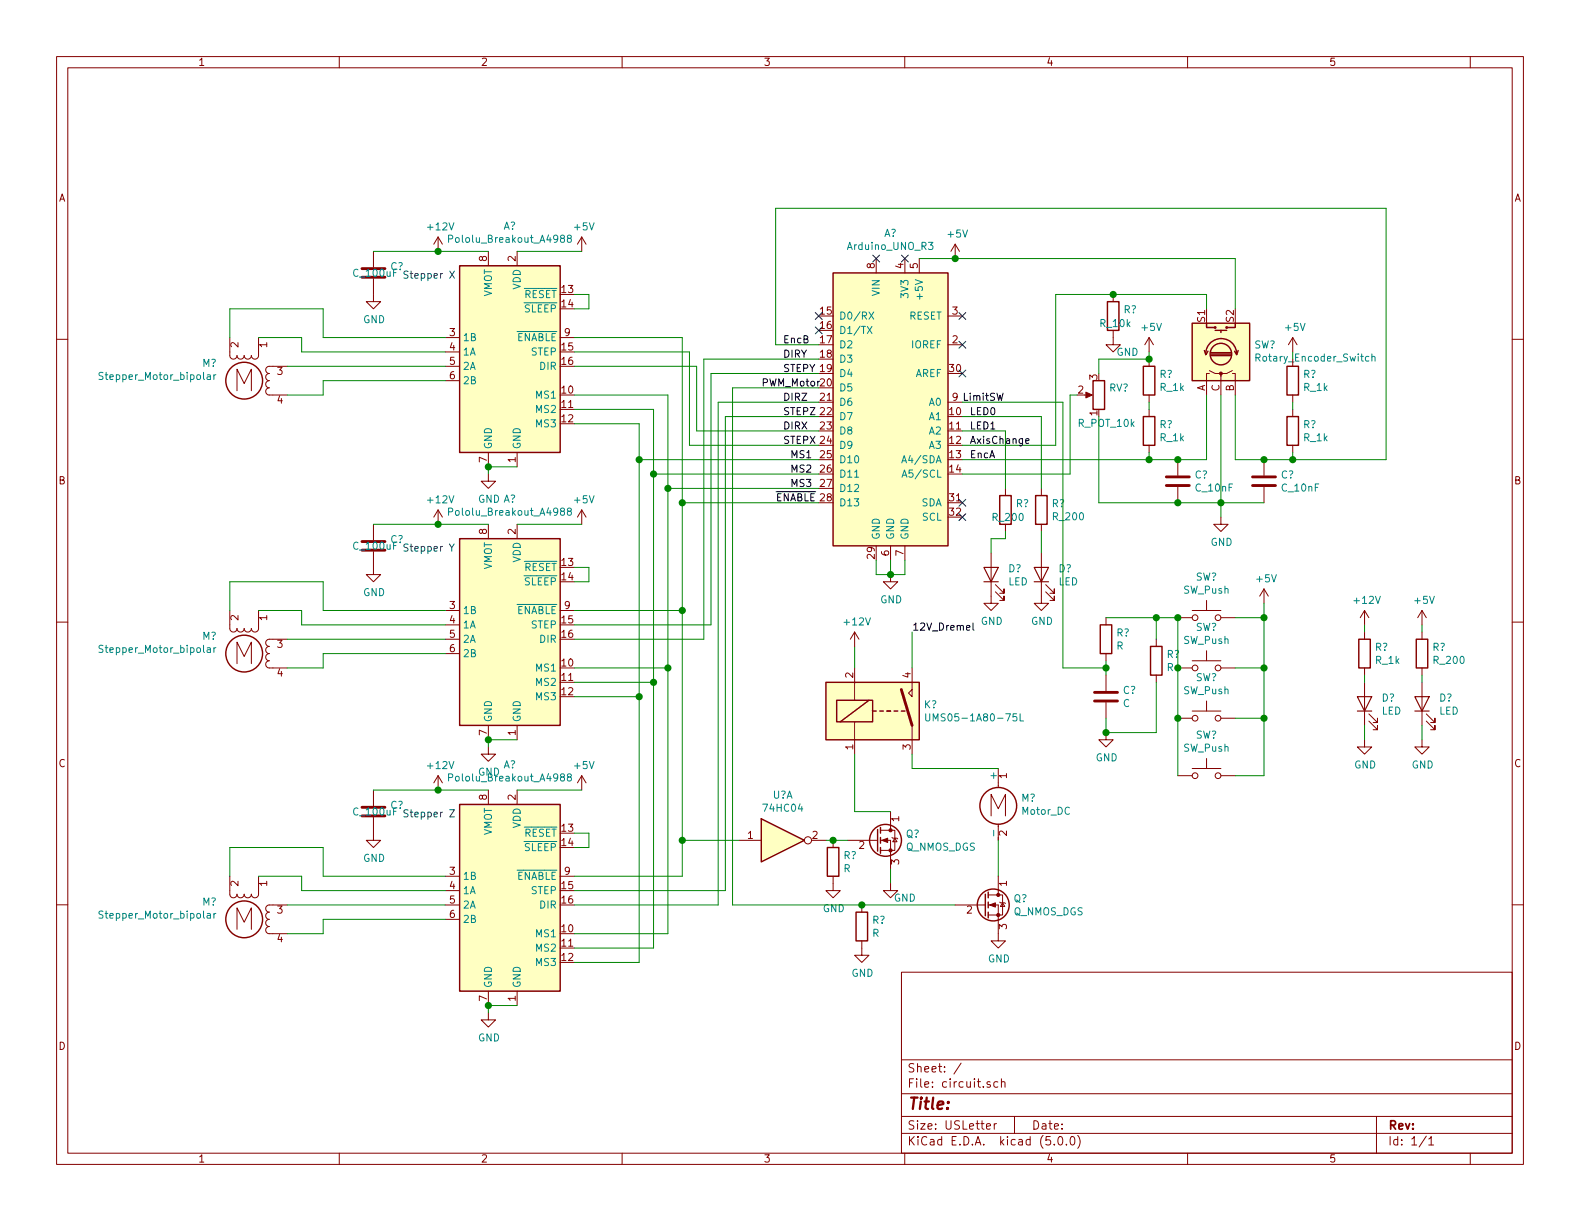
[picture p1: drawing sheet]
<svg xmlns="http://www.w3.org/2000/svg" width="279mm" height="216mm" viewBox="0 0 279 216" stroke-linecap="round" stroke-linejoin="round" font-family="sans-serif">
<g fill="none" stroke="#840000" stroke-width=".18">
<path d="M10 10h259.4v195.9h-259.4zM12 12h255.4v191.9h-255.4zM60 10v2M110 10v2M160 10v2M210 10v2M260 10v2M10 60h2M40.6 59.7v3.2a.63 .63 0 0 0 .7 .6 .63 .63 0 0 0 .6-.6 .63 .63 0 0 0 .6 .6 .63 .63 0 0 0 .7-.6 .63 .63 0 0 0 .6 .6 .63 .63 0 0 0 .6-.6 .63 .63 0 0 0 .7 .6 .63 .63 0 0 0 .6-.6v-3.2M66 49.3v4h1.3l-1.3 1.3-1.2-1.3h1.2M66 44.5v2.7M77.5 41.9v2.6"/>
<path d="M77.5 41.9l-.8 1.3M77.5 41.9l.7 1.3M78.7 59.7h2.6M86.4 44.5v2.5M91.4 44.5v2.5M99.1 59.7h2.5M102.9 41.9l-.8 1.3M102.9 41.9v2.6M102.9 41.9l.7 1.3M154.9 45.7v2.6M160 45.7v2.6M162.6 45.7v2.6"/>
<path d="M167.6 55.9h2.6M168.9 43.2l-.8 1.3M168.9 43.2v2.5M168.9 43.2l.8 1.3M196.8 58.4v2.6h1.3l-1.3 1.2-1.2-1.2h1.2M196.8 52.1v1.2M203.2 59.7v2.5M203.2 59.7l-.8 1.3M203.2 59.7l.8 1.3M228.6 59.7v2.5M228.6 59.7l-.8 1.3M228.6 59.7l.8 1.3"/>
<path d="M267.4 60h2M41.9 69.1v-3.8l1.3 2.5 1.2-2.5v3.8M50.8 64.8h-3.2a.63 .63 0 0 0-.6 .6 .63 .63 0 0 0 .6 .6 .63 .63 0 0 0-.6 .7 .63 .63 0 0 0 .6 .6 .63 .63 0 0 0-.6 .6 .63 .63 0 0 0 .6 .7 .63 .63 0 0 0-.6 .6 .63 .63 0 0 0 .6 .7h3.2M78.7 62.2h2.6M78.7 64.8h2.6M78.7 67.3h2.6M167.6 61h2.6M167.6 71.1h2.6M191.8 69.9h1M203.2 63.5v1.3M203.2 69.9v1.2M203.2 72.4v1.3"/>
<path d="M203.2 78.7v1.3M213.9 66h-.5v3.9M213.9 65.5l1 .5h1v.5M217.9 66h.5v3.9M217.9 65.5l-1 .5h-1v3.9M228.6 69.9v1.2M228.6 72.4v1.3M228.6 78.7v1.3M66 97.5v4.1h1.3l-1.3 1.3-1.2-1.3h1.2M66 92.7v2.8M77.5 90.2v2.5M77.5 90.2l-.8 1.2"/>
<path d="M77.5 90.2l.7 1.2M86.4 83.8v1.3h1.2l-1.2 1.3-1.3-1.3h1.3M86.4 80v2.6M86.4 92.7v2.6M91.4 80v2.6M91.4 92.7v2.6M102.9 90.2v2.5M102.9 90.2l-.8 1.2M102.9 90.2l.7 1.2M157.5 96.5v2.6M160 96.5v2.6M175.3 97.8v8.9h1.2l-1.2 1.3-1.3-1.3h1.3"/>
<path d="M177.8 86.4v1.2M177.8 92.7v1.3M184.1 97.8v8.9h1.3l-1.3 1.3-1.2-1.3h1.2M184.1 86.4v1.2M184.1 92.7v1.3M208.3 81.3v2.8M208.3 86.1v2.8M215.9 91.4v1.3h1.3l-1.3 1.3-1.3-1.3h1.3M223.5 81.3v2.8M223.5 86.1v2.8M10 110h2M40.6 108v3.1a.63 .63 0 0 0 .7 .7 .63 .63 0 0 0 .6-.7 .63 .63 0 0 0 .6 .7 .63 .63 0 0 0 .7-.7 .63 .63 0 0 0 .6 .7 .63 .63 0 0 0 .6-.7 .63 .63 0 0 0 .7 .7 .63 .63 0 0 0 .6-.7v-3.1"/>
<path d="M41.9 117.3v-3.8l1.3 2.6 1.2-2.6v3.8M50.8 113h-3.2a.63 .63 0 0 0-.6 .7 .63 .63 0 0 0 .6 .6 .63 .63 0 0 0-.6 .6 .63 .63 0 0 0 .6 .7 .63 .63 0 0 0-.6 .6 .63 .63 0 0 0 .6 .6 .63 .63 0 0 0-.6 .7 .63 .63 0 0 0 .6 .6h3.2M78.7 108h2.6M78.7 110.5h2.6M78.7 113h2.6M78.7 115.6h2.6M99.1 108h2.5M151.1 111.8v2.5M151.1 118.1v5.7M151.1 111.8l-.7 1.2M151.1 111.8l.8 1.2M157.5 101.6v1.3h1.2l-1.2 1.2-1.3-1.2h1.3"/>
<path d="M161.3 118.1v3.8M176 104.6l1.5 1.6v-.8v.8h-.7M176 103.4l1.5 1.5v-.8v.8h-.7M184.9 104.6l1.5 1.6v-.8v.8h-.7M184.9 103.4l1.5 1.5v-.8v.8h-.7M195.6 109.2v1.3M195.6 115.6v1.2M195.6 119.4v2.8M204.5 113v1.3M204.5 119.4v1.3M208.3 118.1h2.5M208.3 109.2h2.5"/>
<path d="M210.8 108h5.1M210.8 116.8h5.1M213.4 106.2v1.8M213.4 115.1v1.7M215.9 118.1h2.5M215.9 109.2h2.5M223.5 104.1v2.6M223.5 104.1l-.7 1.3M223.5 104.1l.8 1.3M241.3 108v2.5M241.3 111.8v1.2M241.3 118.1v1.3"/>
<path d="M241.3 108l-.8 1.2M241.3 108l.8 1.2M251.5 108v2.5M251.5 111.8v1.2M251.5 118.1v1.3M251.5 108l-.8 1.2M251.5 108l.7 1.2M267.4 110h2M66 139.7v2.8M77.5 137.2l-.8 1.2M77.5 137.2v2.5M77.5 137.2l.7 1.2"/>
<path d="M86.4 132.1v1.3h1.2l-1.2 1.2-1.3-1.2h1.3M86.4 128.3v2.5M86.4 139.7v2.5M91.4 128.3v2.5M91.4 139.7v2.5M102.9 137.2v2.5M102.9 137.2l-.8 1.2M102.9 137.2l.7 1.2M151.1 127.6v5.8M161.3 121.9v1.3l-.6-.6zM161.3 128.3v5.1M176.5 135.9v3.3"/>
<path d="M195.6 129.5v1.3h1.2l-1.2 1.3-1.3-1.3h1.3M195.6 124.2v2.8M208.3 127h2.5M208.3 137.2h2.5M210.8 125.7h5.1M210.8 135.9h5.1M213.4 124v1.7M213.4 134.1v1.8M215.9 127h2.5M215.9 137.2h2.5M241.3 130.8v1.3h1.3l-1.3 1.3-1.3-1.3h1.3M241.3 120.7v7.6"/>
<path d="M242.1 127.5l1.5 1.5v-.7v.7h-.8M242.1 126.2l1.5 1.6v-.8v.8h-.8M251.5 130.8v1.3h1.2l-1.2 1.3-1.3-1.3h1.3M251.5 120.7v7.6M252.2 127.5l1.5 1.5v-.7v.7h-.7M252.2 126.2l1.5 1.6v-.8v.8h-.7M10 160h2M40.6 154.9v3.2a.63 .63 0 0 0 .7 .7 .63 .63 0 0 0 .6-.7 .63 .63 0 0 0 .6 .7 .63 .63 0 0 0 .7-.7 .63 .63 0 0 0 .6 .7 .63 .63 0 0 0 .6-.7 .63 .63 0 0 0 .7 .7 .63 .63 0 0 0 .6-.7v-3.2M66 144.5v4.1h1.3l-1.3 1.3-1.2-1.3h1.2M78.7 154.9h2.6M78.7 157.5h2.6M99.1 154.9h2.5"/>
<path d="M130.8 148.6h3.8M143.5 148.6h2.5M147.3 154.9v2.6h1.3l-1.3 1.3-1.3-1.3h1.3M147.3 148.6v1.3M149.9 148.6h5M155 148.6h.2M155.7 148.6h1.8v5.1M155.7 146.8h1.8M157.5 146.8h.7v3.6h-2.5M157.5 156.2v1.3h1.2l-1.2 1.3-1.3-1.3h1.3M157.5 143.5v3.3M157.7 148.1l.2 .1h.7l.1 .1"/>
<path d="M158.2 148.2l.4 .6h-.7zM174.8 158.2h1.7M175.3 144.3v-3.8l1.2 2.5 1.3-2.5v3.8M176.5 158.2h.8v3.6h-2.5M176.5 145.7v2.9M176.5 154.9v3.3M176.8 159.5l.1 .1h.8l.1 .2M177.3 159.6l.4 .7h-.8zM267.4 160h2M41.9 164.3v-3.8l1.3 2.6 1.2-2.6v3.8M50.8 160h-3.2a.63 .63 0 0 0-.6 .7 .63 .63 0 0 0 .6 .6 .63 .63 0 0 0-.6 .6 .63 .63 0 0 0 .6 .7 .63 .63 0 0 0-.6 .6 .63 .63 0 0 0 .6 .6 .63 .63 0 0 0-.6 .7 .63 .63 0 0 0 .6 .6h3.2M78.7 160h2.6"/>
<path d="M78.7 162.6h2.6M86.4 179.1v1.2h1.2l-1.2 1.3-1.3-1.3h1.3M86.4 175.3v2.5M91.4 175.3v2.5M152.4 166.4v2.5h1.3l-1.3 1.3-1.3-1.3h1.3M152.4 160v1.3M159.4 171.9h108v32h-108zM168.9 160h5.1M174 160h.2M174.8 160h1.7v6.4h1.3l-1.3 1.2-1.2-1.2h1.2M159.4 197.4h108M159.4 193.4h108"/>
<path d="M159.4 187.4h108M170 188l-1.3 1.9M174.4 199.2l.8-.2-.1-.2-.4-.1-.3 .2 .1 .7h.6M175.1 191.3h-.4l-.2 .2 .1 .2 .5 .1v.4h-.6M175.8 198.7v1M176.2 198.7l-.3 .1-.1 .2M176.5 191.3h-.5l-.3 .2 .2 .7h.6M177.1 191.4l.2-.1h.4v1M177.1 190.8v1.5M179.4 197.4v3M243.4 197.4v6.5M60 203.9v2"/>
<path d="M110 203.9v2M159.4 200.4h108M160 203.9v2M186.4 202.3v.2M187.2 201.1l.4-.1a.94 .94 0 0 1 0 1.5 .79 .79 0 0 1-.4-1.4zM188.6 202.3v.2M189.4 201.1l.3-.1a.94 .94 0 0 1 0 1.5 .82 .82 0 0 1-.3-1.4zM190.6 200.8a1.71 1.71 0 0 1 0 2.2M210 203.9v2M252.2 200.9l-1.2 1.9M252.7 201.4l.4-.4v1.5M252.7 202.5h.8"/>
<path d="M260 203.9v2"/>
<circle cx="211.3" cy="109.2" r=".51"/>
<circle cx="211.3" cy="118.1" r=".51"/>
<circle cx="215.4" cy="118.1" r=".51"/>
<circle cx="215.4" cy="109.2" r=".51"/>
<circle cx="211.3" cy="127" r=".51"/>
<circle cx="211.3" cy="137.2" r=".51"/>
<circle cx="215.4" cy="127" r=".51"/>
<circle cx="215.4" cy="137.2" r=".51"/>
<circle cx="142.9" cy="148.6" r=".63"/>
</g>
<g fill="#ffffc2" stroke="#ffffc2" stroke-width=".18">
<path d="M147.3 48.3h20.3v48.2h-20.3z"/>
<path d="M81.3 47h17.8v33h-17.8z"/>
<path d="M81.3 95.3h17.8v33h-17.8z"/>
<path d="M81.3 142.2h17.8v33.1h-17.8z"/>
<path d="M210.8 57.2h10.2v10.1h-10.2z"/>
<path d="M146 120.7h16.6v10.1h-16.6z"/>
<path d="M134.6 144.8l7.6 3.8-7.6 3.8z"/>
</g>
<g fill="none" stroke="#840000" stroke-width=".25">
<path d="M81.3 47h17.8v33h-17.8zM147.3 48.3h20.3v48.2h-20.3zM195.8 53.3h2.1v5.1h-2.1zM210.8 57.2h10.2v10.1h-10.2zM213.4 57.2v.7h1.5M214.9 58.4h2M215.9 58.4v.4M218.4 57.2v.7h-1.5M193.3 67.3h2v5.1h-2zM202.2 73.7h2v5h-2zM202.2 64.8h2v5.1h-2zM213 62l.2 .7 .4-.6"/>
<path d="M213.2 62.6a2.74 2.74 0 0 1 2.8-2.7 2.74 2.74 0 0 1 2.7 2.7M214.1 62.9h3.6M214.1 62.6h3.6M214.1 62.4h3.6M218.9 62l-.2 .7-.4-.6M227.6 73.7h2v5h-2zM227.6 64.8h2v5.1h-2zM81.3 95.3h17.8v33h-17.8zM176.8 87.6h2v5.1h-2zM183.1 87.6h2.1v5.1h-2.1zM194.6 110.5h2v5.1h-2zM203.5 114.3h2v5.1h-2z"/>
<path d="M240.3 113h2v5.1h-2zM250.4 113h2.1v5.1h-2.1zM146 120.7h16.6v10.1h-16.6zM148 123.8h6.3v3.8h-6.3zM153.7 123.8l-5.1 3.8M154.3 125.7h.6M155.6 125.7h.6M156.8 125.7h.7M158.1 125.7h.6M159.4 125.7h.6M81.3 142.2h17.8v33.1h-17.8zM134.6 144.8l7.6 3.8-7.6 3.8z"/>
<path d="M146.3 149.9h2v5h-2zM155.2 146.7v3.8M155.7 146.3v1M155.7 148.1v1M155.7 149.9v1M174.2 158.1v3.8M174.8 157.7v1.1M174.8 159.5v1M151.4 161.3h2v5.1h-2zM174.8 161.3v1"/>
<circle cx="214.9" cy="57.9" r=".13"/>
<circle cx="216.9" cy="57.9" r=".13"/>
<circle cx="43.2" cy="67.3" r="3.3"/>
<circle cx="215.9" cy="62.6" r="1.9"/>
<circle cx="43.2" cy="115.6" r="3.3"/>
<circle cx="156.6" cy="148.6" r="2.82"/>
<circle cx="176.5" cy="142.5" r="3.3"/>
<circle cx="43.2" cy="162.6" r="3.3"/>
<circle cx="175.6" cy="160" r="2.82"/>
</g>
<g fill="none" stroke="#008484" stroke-width=".18">
<path d="M79.3 42.2l.7-.1v-.4l-.7-.1v1.2M99.3 42.1l-.1-.1v-.3l.1-.1 .4 .1 .1 .3-.6 .2-.1 .2v.2l.2 .2h.4l.1-.2v-.4l-.2-.1M100.6 42.1l-.2-.1v-.3l.4-.1 .2 .1v.3l-.6 .2-.1 .2v.2l.3 .2h.2l.2-.2v-.4l-.2-.1M153.4 57.7l.8 1.3M153.7 55.2l.8 1.2M154.2 57.7l-.8 1.3M154.5 55.2l-.8 1.2M164.2 42.8h.8l-.5 .5 .4 .2 .1 .4-.3 .2-.5-.1M18.2 65.9l-.5-.1-.1 .2v.3l.5 .3 .1 .3-.2 .2h-.5M36.7 66.3h.5v.8M37.2 66.6h-.4l-.2 .2 .1 .3h.5M37.8 66.3v.8"/>
<path d="M38.2 66.3h-.3l-.1 .2M242.1 63.1l-.4-.1-.2 .2 .1 .6h.5M242.6 63.1l.2-.1 .3 .1 .1 .8M242.6 62.6v1.3M79.3 90.5l.7-.1v-.4l-.7-.2v1.3M99.3 90.4l-.1-.1v-.3l.1-.2 .4 .1 .1 .4-.6 .1-.1 .2v.3l.2 .2h.4l.1-.2v-.4l-.2-.1M100.6 90.4l-.2-.1v-.3l.4-.2 .2 .2v.3l-.6 .1-.1 .2v.3l.3 .2h.2l.2-.2v-.4l-.2-.1M159.5 81.8l.4-1.2 .4 1.2M159.5 84.4l.4-1.3 .5 1.3M159.6 84h.6M18.2 114.2l-.5-.1-.1 .1v.4l.5 .2 .1 .3-.2 .3-.5-.1M36.7 114.6h.5v.8"/>
<path d="M37.2 114.8l-.4 .1-.2 .2 .1 .2h.5M37.8 114.5v.9M38.2 114.5l-.3 .1-.1 .2M79.3 137.5l.7-.1v-.4l-.7-.2v1.3M99.3 137.4l-.1-.1v-.3l.1-.2 .4 .1 .1 .4-.6 .1-.1 .2v.3l.2 .2 .4-.1 .1-.1v-.4l-.2-.1M100.6 137.4l-.2-.1v-.3l.4-.2 .2 .2v.3l-.6 .1-.1 .2v.3l.3 .2h.2l.2-.2v-.4l-.2-.1M163.7 126.2v1.1l.2 .2h.3l.2-.2v-1.1M180.4 126.2v1.3h.6M18.2 161.2l-.5-.1-.1 .1v.4l.5 .2 .1 .3-.2 .3-.5-.1M36.7 161.6h.5v.8M37.2 161.8l-.4 .1-.2 .2 .1 .2h.5M37.8 161.5v.9"/>
<path d="M38.2 161.5l-.3 .1-.1 .1"/>
</g>
<g fill="none" stroke="#008400" stroke-width=".18">
<path d="M40.6 59.7v-5.1h16.5v5.1h21.6M45.7 59.7h7.6v2.5h25.4M66 44.5h20.4M91.4 44.5h11.5M101.6 52.1h2.5v2.5h-2.5M101.6 59.7h19v95.2h-19M162.6 45.7h55.8v8.9M213.4 54.6v-2.5h-26.7v26.6h-16.5M50.8 64.8h27.9M78.7 67.3h-21.6v2.6h-6.3M101.6 69.9h16.5v95.2h-16.5M101.6 72.4h14v95.2h-14"/>
<path d="M101.6 74.9h11.4v95.3h-11.4M101.6 62.2h20.3v16.5h22.9M101.6 64.8h21.6v11.4h21.6M144.8 61h-7.6v-24.2h107.9v44.5h-26.7v-11.4M144.8 63.5h-20.3v49.5h-22.9M144.8 66h-19.1v44.5h-24.1M144.8 71.1h-17.8v88.9h-25.4M144.8 68.6h-15.3v91.4h39.4M144.8 73.7h-16.5v83.8h-26.7M170.2 71.1h17.8v47h7.6M170.2 76.2h7.6v10.2M170.2 73.7h13.9v12.7"/>
<path d="M190.5 69.9h-1.3v13.9h-19M194.3 73.7v15.2h29.2M203.2 62.2v1.3h-8.9v2.5M203.2 71.1v1.3M213.4 69.9v11.4h-43.2M215.9 69.9v21.5M228.6 71.1v1.3M66 92.7h20.4M91.4 82.6h-5v1.2M91.4 92.7h11.5M113 81.3h31.8M115.6 83.8h29.2"/>
<path d="M118.1 86.4h26.7M120.6 88.9h24.2M154.9 99.1v2.5h5.1v-2.5M157.5 99.1v2.5M177.8 94v1.3h-2.5v2.5M184.1 94v3.8M203.2 80v1.3M228.6 80v1.3M40.6 108v-5.1h16.5v5.1h21.6M45.7 108h7.6v2.5h25.4M50.8 113h27.9M78.7 115.6h-21.6v2.5h-6.3"/>
<path d="M101.6 100.3h2.5v2.6h-2.5M101.6 108h19M101.6 118.1h16.5M151.1 114.3v3.8M161.3 111.8v6.3M195.6 109.2h12.7v28M195.6 116.8v2.6M204.5 109.2v3.8M218.4 118.1h5.1M218.4 109.2h5.1M223.5 106.7v30.5h-5.1M241.3 110.5v1.3"/>
<path d="M241.3 119.4v1.3M251.5 110.5v1.3M251.5 119.4v1.3M66 139.7h20.4M91.4 130.8h-5v1.3M91.4 139.7h11.5M101.6 123.2h11.4M101.6 120.7h14M151.1 133.4v10.1h6.4M161.3 133.4v2.5h15.2M204.5 120.7v8.8h-8.9v-2.5M218.4 127h5.1"/>
<path d="M241.3 128.3v2.5M251.5 128.3v2.5M40.6 154.9v-5h16.5v5h21.6M45.7 154.9h7.6v2.6h25.4M101.6 147.3h2.5v2.6h-2.5M120.6 148.6h10.2M146 148.6h3.9M157.5 153.7v2.5M176.5 148.6v6.3M50.8 160h27.9M78.7 162.6h-21.6v2.5h-6.3M91.4 177.8h-5v1.3"/>
</g>
<g fill="#008400" stroke="#008400" stroke-width=".25">
<circle cx="120.7" cy="108" r=".51"/>
<circle cx="120.7" cy="88.9" r=".51"/>
<circle cx="113" cy="81.3" r=".51"/>
<circle cx="113" cy="123.2" r=".51"/>
<circle cx="115.6" cy="83.8" r=".51"/>
<circle cx="118.1" cy="86.4" r=".51"/>
<circle cx="115.6" cy="120.7" r=".51"/>
<circle cx="118.1" cy="118.1" r=".51"/>
<circle cx="157.5" cy="101.6" r=".51"/>
<circle cx="86.4" cy="177.8" r=".51"/>
<circle cx="86.4" cy="130.8" r=".51"/>
<circle cx="86.4" cy="82.6" r=".51"/>
<circle cx="77.5" cy="44.5" r=".51"/>
<circle cx="77.5" cy="139.7" r=".51"/>
<circle cx="77.5" cy="92.7" r=".51"/>
<circle cx="223.5" cy="81.3" r=".51"/>
<circle cx="208.3" cy="81.3" r=".51"/>
<circle cx="215.9" cy="88.9" r=".51"/>
<circle cx="203.2" cy="81.3" r=".51"/>
<circle cx="228.6" cy="81.3" r=".51"/>
<circle cx="203.2" cy="63.5" r=".51"/>
<circle cx="120.7" cy="148.6" r=".51"/>
<circle cx="168.9" cy="45.7" r=".51"/>
<circle cx="208.3" cy="88.9" r=".51"/>
<circle cx="196.9" cy="52.1" r=".51"/>
<circle cx="147.3" cy="148.6" r=".51"/>
<circle cx="152.4" cy="160" r=".51"/>
<circle cx="223.5" cy="109.2" r=".51"/>
<circle cx="223.5" cy="118.1" r=".51"/>
<circle cx="223.5" cy="127" r=".51"/>
<circle cx="208.3" cy="118.1" r=".51"/>
<circle cx="208.3" cy="127" r=".51"/>
<circle cx="208.3" cy="109.2" r=".51"/>
<circle cx="204.5" cy="109.2" r=".51"/>
<circle cx="195.6" cy="129.5" r=".51"/>
<circle cx="195.6" cy="118.1" r=".51"/>
</g>
<g fill="none" stroke="#000084" stroke-width=".18">
<path d="M144.2 55.3l1.2 1.2M144.2 57.8l1.2 1.2M145.4 55.3l-1.2 1.2M145.4 57.8l-1.2 1.2M154.3 45.1l1.2 1.2M155.5 45.1l-1.2 1.2M159.4 45.1l1.2 1.2M160.6 45.1l-1.2 1.2M169.6 55.3l1.2 1.2M170.8 55.3l-1.2 1.2M169.6 60.4l1.2 1.2M169.6 65.4l1.2 1.2"/>
<path d="M170.8 60.4l-1.2 1.2M170.8 65.4l-1.2 1.2M169.6 88.3l1.2 1.2M169.6 90.8l1.2 1.2M170.8 88.3l-1.2 1.2M170.8 90.8l-1.2 1.2"/>
</g>
<path d="M79.5 47.9l.9 1.3M80.4 47.9l-.9 1.3M79.5 96.2l.4 .7 .4-.7M79.9 96.9v.6M79.5 143.2h.9l-.9 1.2h.9" fill="none" stroke="#0000c2" stroke-width=".18"/>
<g fill="none" stroke="#840000" stroke-width=".51">
<path d="M64 49h4.1M64 47.5h4.1M64 97.3h4.1M64 95.8h4.1M206.2 85.9h4.1M206.2 84.3h4.1M221.5 85.9h4.1M221.5 84.3h4.1M159.4 121.9l1.9 6.4M193.5 124h4.1M193.5 122.4h4.1M64 144.3h4.1"/>
<path d="M64 142.7h4.1"/>
</g>
<g fill="#840000" stroke="#840000" stroke-width=".18">
<path d="M192 69.3l1.2 .6-1.2 .5z"/>
<path d="M156 148.6l1-.4v.8z"/>
<path d="M175 160l1-.4v.8z"/>
<circle cx="215.9" cy="66" r=".25"/>
<circle cx="157.5" cy="150.4" r=".28"/>
<circle cx="157.5" cy="146.8" r=".28"/>
<circle cx="176.5" cy="161.8" r=".28"/>
<circle cx="176.5" cy="158.2" r=".28"/>
</g>
<path d="M174 100.3h2.5l-1.2 2.6zM174 102.9h2.5M182.9 100.3h2.5l-1.3 2.6zM182.9 102.9h2.5M240 123.2h2.6l-1.3 2.5zM240 125.7h2.6M250.2 123.2h2.5l-1.2 2.5zM250.2 125.7h2.5" fill="none" stroke="#840000" stroke-width=".2"/>
<path d="M176.3 69.5l.3 1.3 .2-.9 .3 .9 .3-1.3M181.4 78l.6-.1-.1-.3h-.3l-.2 .1v.7h.5M172.1 110.2v1.1l.1 .1" fill="none" stroke="#000" stroke-width=".18"/>
<text font-size="2.8" fill="#840000" x="160.4" y="196.2">Title:</text>
<g font-size="2.1" fill="#840000">
<text x="160.4" y="189.6">Sheet: /</text>
<text x="160.4" y="192.3">File: circuit.sch</text>
<text x="160.4" y="202.5">KiCad E.D.A. kicad (5.0.0)</text>
<text x="160.4" y="199.7">Size: USLetter</text>
<text x="182.4" y="199.7">Date:</text>
<text x="245.4" y="199.7">Rev:</text>
<text x="245.4" y="202.5">Id: 1/1</text>
</g>
<g font-size="1.8" fill="#840000">
<text x="35" y="11.6">1</text>
<text x="85" y="11.6">2</text>
<text x="135" y="11.6">3</text>
<text x="185" y="11.6">4</text>
<text x="235" y="11.6">5</text>
<text x="10.4" y="35.6">A</text>
<text x="267.8" y="35.6">A</text>
<text x="86.1" y="46.2" transform="rotate(-90 86.1 46.2)">8</text>
<text x="91.2" y="46.2" transform="rotate(-90 91.2 46.2)">2</text>
<text x="154.7" y="47.5" transform="rotate(-90 154.7 47.5)">8</text>
<text x="159.8" y="47.5" transform="rotate(-90 159.8 47.5)">4</text>
<text x="162.3" y="47.5" transform="rotate(-90 162.3 47.5)">5</text>
<text x="99.4" y="51.8">13</text>
<text x="79.5" y="59.4">3</text>
<text x="99.4" y="54.4">14</text>
<text x="99.8" y="59.4">9</text>
<text x="145.1" y="55.6">15</text>
<text x="145.1" y="58.2">16</text>
<text x="168.4" y="55.6">3</text>
<text x="213.1" y="56.9" transform="rotate(-90 213.1 56.9)">S1</text>
<text x="218.2" y="56.9" transform="rotate(-90 218.2 56.9)">S2</text>
<text x="42.2" y="61.4" transform="rotate(-90 42.2 61.4)">2</text>
<text x="47.2" y="61.4" transform="rotate(-90 47.2 61.4)">1</text>
<text x="79.5" y="62">4</text>
<text x="79.5" y="64.5">5</text>
<text x="99.4" y="62">15</text>
<text x="99.4" y="64.5">16</text>
<text x="145.1" y="60.7">17</text>
<text x="145.1" y="63.2">18</text>
<text x="167.9" y="65.8">30</text>
<text x="168.4" y="60.7">2</text>
<text x="49" y="66.3">3</text>
<text x="49" y="71.4">4</text>
<text x="79.5" y="67.1">6</text>
<text x="99.4" y="69.6">10</text>
<text x="145.1" y="70.9">21</text>
<text x="190.7" y="69.6">2</text>
<text x="194.1" y="67.2" transform="rotate(-90 194.1 67.2)">3</text>
<text x="213.1" y="69.2" transform="rotate(-90 213.1 69.2)">A</text>
<text x="215.6" y="69.2" transform="rotate(-90 215.6 69.2)">C</text>
<text x="218.2" y="69.2" transform="rotate(-90 218.2 69.2)">B</text>
<text x="99.4" y="72.1">11</text>
<text x="99.4" y="74.7">12</text>
<text x="145.1" y="75.9">23</text>
<text x="167.9" y="73.4">10</text>
<text x="167.9" y="75.9">11</text>
<text x="194.1" y="73.5" transform="rotate(-90 194.1 73.5)">1</text>
<text x="86.1" y="81.8" transform="rotate(-90 86.1 81.8)">7</text>
<text x="91.2" y="81.8" transform="rotate(-90 91.2 81.8)">1</text>
<text x="145.1" y="81">25</text>
<text x="145.1" y="83.6">26</text>
<text x="167.9" y="78.5">12</text>
<text x="167.9" y="81">13</text>
<text x="167.9" y="83.6">14</text>
<text x="10.4" y="85.6">B</text>
<text x="145.1" y="86.1">27</text>
<text x="167.9" y="88.6">31</text>
<text x="267.8" y="85.6">B</text>
<text x="86.1" y="94.5" transform="rotate(-90 86.1 94.5)">8</text>
<text x="91.2" y="94.5" transform="rotate(-90 91.2 94.5)">2</text>
<text x="167.9" y="91.2">32</text>
<text x="99.4" y="100.1">13</text>
<text x="154.7" y="98.8" transform="rotate(-90 154.7 98.8)">29</text>
<text x="157.2" y="98.3" transform="rotate(-90 157.2 98.3)">6</text>
<text x="159.8" y="98.3" transform="rotate(-90 159.8 98.3)">7</text>
<text x="79.5" y="107.7">3</text>
<text x="99.4" y="102.6">14</text>
<text x="99.8" y="107.7">9</text>
<text x="42.2" y="109.7" transform="rotate(-90 42.2 109.7)">2</text>
<text x="47.2" y="109.7" transform="rotate(-90 47.2 109.7)">1</text>
<text x="79.5" y="110.2">4</text>
<text x="79.5" y="112.8">5</text>
<text x="99.4" y="110.2">15</text>
<text x="99.4" y="112.8">16</text>
<text x="49" y="114.6">3</text>
<text x="49" y="119.6">4</text>
<text x="79.5" y="115.3">6</text>
<text x="99.4" y="117.9">10</text>
<text x="150.9" y="119.9" transform="rotate(-90 150.9 119.9)">2</text>
<text x="161" y="119.9" transform="rotate(-90 161 119.9)">4</text>
<text x="99.4" y="120.4">11</text>
<text x="99.4" y="122.9">12</text>
<text x="86.1" y="130" transform="rotate(-90 86.1 130)">7</text>
<text x="91.2" y="130" transform="rotate(-90 91.2 130)">1</text>
<text x="10.4" y="135.6">C</text>
<text x="150.9" y="132.6" transform="rotate(-90 150.9 132.6)">1</text>
<text x="161" y="132.6" transform="rotate(-90 161 132.6)">3</text>
<text x="178.1" y="137.6" transform="rotate(-90 178.1 137.6)">1</text>
<text x="267.8" y="135.6">C</text>
<text x="86.1" y="141.5" transform="rotate(-90 86.1 141.5)">8</text>
<text x="91.2" y="141.5" transform="rotate(-90 91.2 141.5)">2</text>
<text x="99.4" y="147.1">13</text>
<text x="99.4" y="149.6">14</text>
<text x="132.2" y="148.3">1</text>
<text x="143.7" y="148.3">2</text>
<text x="159" y="145.3" transform="rotate(-90 159 145.3)">1</text>
<text x="178.1" y="147.8" transform="rotate(-90 178.1 147.8)">2</text>
<text x="79.5" y="154.7">3</text>
<text x="99.8" y="154.7">9</text>
<text x="151.9" y="150.1">2</text>
<text x="159" y="152.9" transform="rotate(-90 159 152.9)">3</text>
<text x="42.2" y="156.7" transform="rotate(-90 42.2 156.7)">2</text>
<text x="47.2" y="156.7" transform="rotate(-90 47.2 156.7)">1</text>
<text x="49" y="161.5">3</text>
<text x="79.5" y="157.2">4</text>
<text x="79.5" y="159.8">5</text>
<text x="99.4" y="157.2">15</text>
<text x="99.4" y="159.8">16</text>
<text x="171" y="161.5">2</text>
<text x="178.1" y="156.7" transform="rotate(-90 178.1 156.7)">1</text>
<text x="49" y="166.6">4</text>
<text x="79.5" y="162.3">6</text>
<text x="99.4" y="164.8">10</text>
<text x="99.4" y="167.4">11</text>
<text x="178.1" y="164.3" transform="rotate(-90 178.1 164.3)">3</text>
<text x="99.4" y="169.9">12</text>
<text x="86.1" y="177" transform="rotate(-90 86.1 177)">7</text>
<text x="91.2" y="177" transform="rotate(-90 91.2 177)">1</text>
<text x="10.4" y="185.6">D</text>
<text x="267.8" y="185.6">D</text>
<text x="35" y="205.5">1</text>
<text x="85" y="205.5">2</text>
<text x="135" y="205.5">3</text>
<text x="185" y="205.5">4</text>
<text x="235" y="205.5">5</text>
</g>
<g font-size="1.8" fill="#008484">
<text x="75.8" y="40.7">+12V</text>
<text x="89" y="40.6">A?</text>
<text x="101.7" y="40.7">+5V</text>
<text x="156.3" y="41.9">A?</text>
<text x="69" y="47.8">C?</text>
<text x="80.1" y="42.9">Pololu_Breakout_A4988</text>
<text x="150" y="44.2">Arduino_UNO_R3</text>
<text x="167.7" y="42">+5V</text>
<text x="62.7" y="48.9">C_100uF Stepper X</text>
<text x="87" y="52.6" transform="rotate(-90 87 52.6)">VMOT</text>
<text x="92.1" y="51.2" transform="rotate(-90 92.1 51.2)">VDD</text>
<text x="92.7" y="52.7">RESET</text>
<text x="155.6" y="52.2" transform="rotate(-90 155.6 52.2)">VIN</text>
<text x="160.7" y="52.4" transform="rotate(-90 160.7 52.4)">3V3</text>
<text x="163.2" y="52.5" transform="rotate(-90 163.2 52.5)">+5V</text>
<text x="64.2" y="57.2">GND</text>
<text x="92.8" y="55.2">SLEEP</text>
<text x="148.3" y="56.5">D0/RX</text>
<text x="148.3" y="59.1">D1/TX</text>
<text x="160.7" y="56.5">RESET</text>
<text x="194.6" y="57.8">R_10k</text>
<text x="198.7" y="55.4">R?</text>
<text x="202" y="58.5">+5V</text>
<text x="227.4" y="58.5">+5V</text>
<text x="35.8" y="64.9">M?</text>
<text x="81.8" y="60.3">1B</text>
<text x="81.8" y="62.9">1A</text>
<text x="81.8" y="65.4">2A</text>
<text x="91.3" y="60.3">ENABLE</text>
<text x="93.9" y="62.9">STEP</text>
<text x="95.5" y="65.4">DIR</text>
<text x="148.3" y="61.6">D2</text>
<text x="148.3" y="64.1">D3</text>
<text x="161.2" y="61.6">IOREF</text>
<text x="197.4" y="62.9">GND</text>
<text x="221.7" y="61.6">SW?</text>
<text x="18.1" y="67.2">Stepper_Motor_bipolar</text>
<text x="81.8" y="67.9">2B</text>
<text x="94.9" y="70.5">MS1</text>
<text x="148.3" y="66.7">D4</text>
<text x="148.3" y="69.2">D5</text>
<text x="148.3" y="71.8">D6</text>
<text x="161.8" y="66.7">AREF</text>
<text x="164.4" y="71.8">A0</text>
<text x="196.1" y="69.2">RV?</text>
<text x="205.1" y="66.8">R?</text>
<text x="205.2" y="69.1">R_1k</text>
<text x="230.5" y="66.8">R?</text>
<text x="230.6" y="69.1">R_1k</text>
<text x="94.9" y="73">MS2</text>
<text x="94.9" y="75.6">MS3</text>
<text x="148.3" y="74.3">D7</text>
<text x="148.3" y="76.8">D8</text>
<text x="164.4" y="74.3">A1</text>
<text x="164.4" y="76.8">A2</text>
<text x="190.8" y="75.5">R_POT_10k</text>
<text x="205.1" y="75.7">R?</text>
<text x="230.5" y="75.7">R?</text>
<text x="87" y="79.5" transform="rotate(-90 87 79.5)">GND</text>
<text x="92.1" y="79.5" transform="rotate(-90 92.1 79.5)">GND</text>
<text x="148.3" y="79.4">D9</text>
<text x="148.3" y="81.9">D10</text>
<text x="160.1" y="81.9">A4/SDA</text>
<text x="164.4" y="79.4">A3</text>
<text x="205.2" y="78">R_1k</text>
<text x="230.6" y="78">R_1k</text>
<text x="75.8" y="89">+12V</text>
<text x="84.5" y="88.9">GND A?</text>
<text x="101.7" y="89">+5V</text>
<text x="148.3" y="84.5">D11</text>
<text x="148.3" y="87">D12</text>
<text x="148.3" y="89.5">D13</text>
<text x="160.3" y="84.5">A5/SCL</text>
<text x="162.9" y="89.5">SDA</text>
<text x="179.7" y="89.7">R?</text>
<text x="186" y="89.7">R?</text>
<text x="211.3" y="84.6">C?</text>
<text x="211.5" y="86.9">C_10nF</text>
<text x="226.5" y="84.6">C?</text>
<text x="226.7" y="86.9">C_10nF</text>
<text x="80.1" y="91.2">Pololu_Breakout_A4988</text>
<text x="155.6" y="95.5" transform="rotate(-90 155.6 95.5)">GND</text>
<text x="158.1" y="95.5" transform="rotate(-90 158.1 95.5)">GND</text>
<text x="160.7" y="95.5" transform="rotate(-90 160.7 95.5)">GND</text>
<text x="163.1" y="92.1">SCL</text>
<text x="175.7" y="92.1">R_200</text>
<text x="186.3" y="92">R_200</text>
<text x="62.7" y="97.2">C_100uF Stepper Y</text>
<text x="69" y="96">C?</text>
<text x="87" y="100.9" transform="rotate(-90 87 100.9)">VMOT</text>
<text x="92.1" y="99.5" transform="rotate(-90 92.1 99.5)">VDD</text>
<text x="92.7" y="101">RESET</text>
<text x="178.3" y="101.2">D?</text>
<text x="187.2" y="101.2">D?</text>
<text x="214.1" y="96.5">GND</text>
<text x="64.2" y="105.4">GND</text>
<text x="92.8" y="103.5">SLEEP</text>
<text x="155.7" y="106.7">GND</text>
<text x="178.3" y="103.5">LED</text>
<text x="187.2" y="103.5">LED</text>
<text x="209.3" y="105">SW_Push</text>
<text x="211.4" y="102.7">SW?</text>
<text x="222.3" y="103">+5V</text>
<text x="239.6" y="106.8">+12V</text>
<text x="250.2" y="106.8">+5V</text>
<text x="35.8" y="113.1">M?</text>
<text x="81.8" y="108.6">1B</text>
<text x="81.8" y="111.1">1A</text>
<text x="81.8" y="113.7">2A</text>
<text x="91.3" y="108.6">ENABLE</text>
<text x="93.9" y="111.1">STEP</text>
<text x="95.5" y="113.7">DIR</text>
<text x="149.4" y="110.6">+12V</text>
<text x="173.4" y="110.5">GND</text>
<text x="182.3" y="110.5">GND</text>
<text x="197.4" y="112.5">R?</text>
<text x="209.3" y="113.9">SW_Push</text>
<text x="211.4" y="111.6">SW?</text>
<text x="18.1" y="115.4">Stepper_Motor_bipolar</text>
<text x="81.8" y="116.2">2B</text>
<text x="94.9" y="118.7">MS1</text>
<text x="197.4" y="114.9">R</text>
<text x="206.3" y="116.4">R?</text>
<text x="206.3" y="118.7">R</text>
<text x="243.2" y="115.1">R?</text>
<text x="243.3" y="117.4">R_1k</text>
<text x="253.3" y="115.1">R?</text>
<text x="253.6" y="117.4">R_200</text>
<text x="94.9" y="121.3">MS2</text>
<text x="94.9" y="123.8">MS3</text>
<text x="163.4" y="125.2">K?</text>
<text x="198.6" y="122.7">C?</text>
<text x="198.6" y="125">C</text>
<text x="209.3" y="122.8">SW_Push</text>
<text x="211.4" y="120.4">SW?</text>
<text x="244.3" y="124.1">D?</text>
<text x="254.5" y="124.1">D?</text>
<text x="87" y="127.8" transform="rotate(-90 87 127.8)">GND</text>
<text x="92.1" y="127.8" transform="rotate(-90 92.1 127.8)">GND</text>
<text x="165.1" y="127.6">UMS05-1A80-75L</text>
<text x="211.4" y="130.6">SW?</text>
<text x="244.3" y="126.4">LED</text>
<text x="254.5" y="126.4">LED</text>
<text x="75.8" y="136">+12V</text>
<text x="84.5" y="137.2">GND</text>
<text x="89" y="135.9">A?</text>
<text x="101.7" y="136">+5V</text>
<text x="176.3" y="137.7" transform="rotate(-90 176.3 137.7)">+</text>
<text x="193.8" y="134.6">GND</text>
<text x="209.3" y="132.9">SW_Push</text>
<text x="239.5" y="135.9">GND</text>
<text x="249.6" y="135.9">GND</text>
<text x="69" y="143">C?</text>
<text x="80.1" y="138.2">Pololu_Breakout_A4988</text>
<text x="135.2" y="143.5">74HC04</text>
<text x="136.6" y="141.2">U?A</text>
<text x="180.6" y="141.8">M?</text>
<text x="62.7" y="144.2">C_100uF Stepper Z</text>
<text x="87" y="147.9" transform="rotate(-90 87 147.9)">VMOT</text>
<text x="92.1" y="146.5" transform="rotate(-90 92.1 146.5)">VDD</text>
<text x="92.7" y="148">RESET</text>
<text x="160.2" y="148.1">Q?</text>
<text x="176.3" y="147.6" transform="rotate(-90 176.3 147.6)">-</text>
<text x="180.8" y="144.1">Motor_DC</text>
<text x="64.2" y="152.4">GND</text>
<text x="81.8" y="155.6">1B</text>
<text x="91.3" y="155.6">ENABLE</text>
<text x="92.8" y="150.5">SLEEP</text>
<text x="149.2" y="151.9">R?</text>
<text x="149.2" y="154.2">R</text>
<text x="160.2" y="150.4">Q_NMOS_DGS</text>
<text x="35.8" y="160.1">M?</text>
<text x="81.8" y="158.1">1A</text>
<text x="81.8" y="160.7">2A</text>
<text x="93.9" y="158.1">STEP</text>
<text x="95.5" y="160.7">DIR</text>
<text x="145.5" y="161.3">GND</text>
<text x="158.1" y="159.4">GND</text>
<text x="179.2" y="161.8">Q_NMOS_DGS</text>
<text x="179.2" y="159.5">Q?</text>
<text x="18.1" y="162.4">Stepper_Motor_bipolar</text>
<text x="81.8" y="163.2">2B</text>
<text x="94.9" y="165.7">MS1</text>
<text x="154.3" y="163.3">R?</text>
<text x="154.3" y="165.7">R</text>
<text x="94.9" y="168.3">MS2</text>
<text x="94.9" y="170.8">MS3</text>
<text x="150.6" y="172.7">GND</text>
<text x="174.7" y="170.2">GND</text>
<text x="87" y="174.8" transform="rotate(-90 87 174.8)">GND</text>
<text x="92.1" y="174.8" transform="rotate(-90 92.1 174.8)">GND</text>
<text x="84.5" y="184.1">GND</text>
</g>
<g font-size="1.8">
<text x="138.4" y="63.2">DIRY</text>
<text x="138.4" y="65.8">STEPY 19</text>
<text x="138.4" y="60.7">EncB</text>
<text x="134.6" y="68.3">PWM_Motor 20</text>
<text x="138.4" y="70.9">DIRZ</text>
<text x="168.4" y="70.9">9 LimitSW</text>
<text x="138.4" y="75.9">DIRX</text>
<text x="138.4" y="73.4">STEPZ 22</text>
<text x="171.4" y="75.9">LED1</text>
<text x="171.4" y="73.4">LED0</text>
<text x="138.4" y="78.5">STEPX 24</text>
<text x="139.7" y="81">MS1</text>
<text x="139.7" y="83.6">MS2</text>
<text x="171.4" y="81">EncA</text>
<text x="171.4" y="78.5">AxisChange</text>
<text x="137.2" y="88.6">ENABLE 28</text>
<text x="139.7" y="86.1">MS3</text>
<text x="161.3" y="111.5">12V_Dremel</text>
</g>
<text font-size="1.8" fill="#008400" x="222.5" y="63.9">Rotary_Encoder_Switch</text>
</svg>
